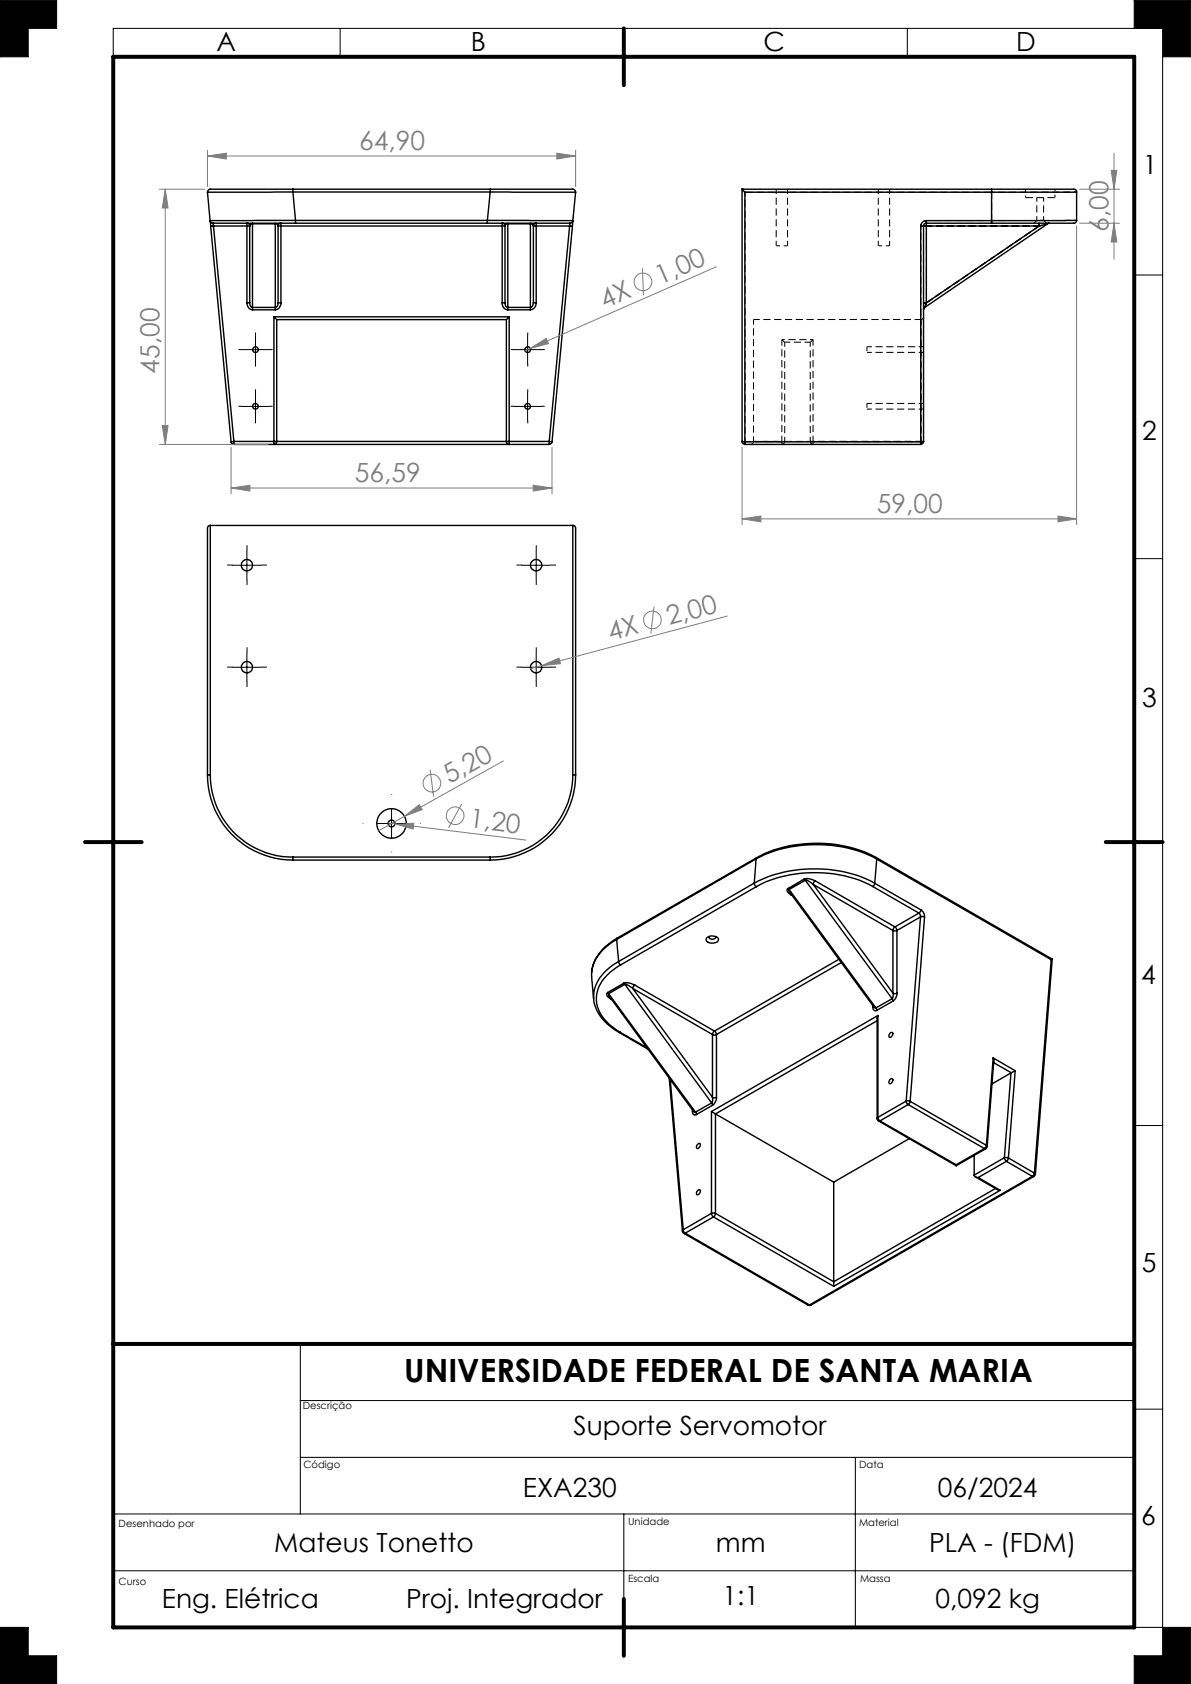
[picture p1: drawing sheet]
<svg xmlns="http://www.w3.org/2000/svg" width="210mm" height="297mm" viewBox="0 0 210 297" stroke-linecap="round" stroke-linejoin="round" font-family="sans-serif">
<g fill="none" stroke="#000" stroke-width=".18">
<path d="M0 0h10v5h-5v5h-5zM20 10v-5h185v287M60 5v5M160 5v5M200 5v-5h10v10h-5M45 59.2v5M93 59.2v5M200 48.5h5M42.5 61.7h5M42.5 71.7h5M45 69.2v5M90.5 61.7h5"/>
<path d="M90.5 71.7h5M93 69.2v5M41 99.7h5M43.5 97.2v5M92 99.7h5M94.5 97.2v5M200 98.5h5M41 117.7h5M43.5 115.2v5M92 117.7h5M94.5 115.2v5M66.5 145.2h5"/>
<path d="M69 142.7v5M200 198.5h5M53 237v30M53 257h147M53 247h147M150.8 257v30M200 248.5h5M20 277h180M20 267h180M110 267v15M0 287h5v5h5v5h-10zM200 287h10v10h-10v-5h5"/>
<path d="M205 292h.1"/>
</g>
<path d="M20 10h180v277h-180zM110 5v10M15 148.5h10M195 148.5h10M20 237h180M110 282v10" fill="none" stroke="#000" stroke-width=".7"/>
<path d="M200 0v5h5v5h5v-10zM205 287v5h-5v5h10v-10zM0 0v10h5v-5h5v-5zM0 287v10h10v-5h-5v-5z" fill-rule="evenodd" fill="#000"/>
<g fill="none" stroke="#000" stroke-width=".25">
<path d="M36.6 33.9l.4 5M37 38.9l.3 .4 .3 .1M37 38.9l.1 1M37.1 39.9l3.6 38M37.6 39.4h14.5M37.6 39.4v.5M37.6 39.9h-.5M37.6 39.9h5.9M37.6 39.9l3.6 38M43.5 39.9v-.5a.36 .36 0 0 1 .4 .1 .36 .36 0 0 1 .1 .4M43.5 39.9h.5M43.5 39.9v13.5"/>
<path d="M44 39.9v13.5M44.5 39.4v.1M44.5 39.5a.43 .43 0 0 0-.5 .4M44.5 39.5h4M44.5 39.5v14.7M48.5 39.5a.43 .43 0 0 1 .5 .4M48.5 39.4v.1M48.5 39.5v14.7M49 39.9a.36 .36 0 0 1 .2-.4 .36 .36 0 0 1 .3-.1v.5M49 39.9h.5M49 39.9v13.5M49.5 39.9h39"/>
<path d="M49.5 39.9v13.5M51.6 33.4v.5M51.6 33.9h-15M51.6 33.4h-9.1a30.4 30.4 0 0 0-5.7 .1l-.2 .4M51.6 33.9h34.8M51.6 33.4h34.8M51.6 33.9l.5 5M52.1 38.9v.5M52.1 38.9h-15.1M52.1 38.9h33.8M52.1 39.4h33.8M85.9 38.9v.5"/>
<path d="M85.9 38.9h15.1M85.9 39.4h14.6M86.4 33.4h9.2a30.4 30.4 0 0 1 5.7 .1l.2 .4M86.4 33.9h15.1M86.4 33.4v.5M86.4 33.9l-.5 5M88.5 39.9v-.5a.36 .36 0 0 1 .4 .1 .36 .36 0 0 1 .1 .4M88.5 39.9h.5M88.5 39.9v13.5M89 39.9v13.5M89.5 39.4v.1M89.5 39.5h-.3l-.2 .4"/>
<path d="M89.5 39.5h4M89.5 39.5v14.7M93.5 39.4v.1M93.5 39.5a.43 .43 0 0 1 .6 .4M93.5 39.5v14.7M94.1 39.9a.36 .36 0 0 1 .1-.4 .36 .36 0 0 1 .3-.1v.5M94.1 39.9h.4M94.1 39.9v13.5M94.5 39.9v13.5M94.5 39.9h5.9M100.4 39.9h.5M100.4 39.9l-3.6 38"/>
<path d="M100.5 39.4l-.1 .5M100.9 39.9l-3.6 38M101 38.9a.48 .48 0 0 1-.5 .5M101 38.9l-.1 1M101.5 33.9l-.5 5M130.8 33.4l.5 .5M130.8 33.4h.1M130.8 33.4h44M130.8 33.4v44.5M131.3 33.9v44M131.3 33.9h43.5M162.3 39.9v38"/>
<path d="M162.8 39.9h-.5M162.8 39.9h.5M162.8 39.9v38M163.3 38.9a1.02 1.02 0 0 0-1 1M163.3 38.9v.5M163.3 39.4a.48 .48 0 0 0-.5 .5M163.3 39.4v.5M163.3 39.4h11.5M163.3 39.9h19.9M163.3 38.9h11.5M163.3 39.9v13.5M174.8 33.4v.5"/>
<path d="M174.8 33.4h14.4a.5 .5 0 0 1 .6 .5M174.8 38.9v.5M174.8 33.9v5M183.2 39.4v.5M183.2 39.9l-19.9 13.5M184.7 39.5l-1.5 .4M184.7 39.5l-21.6 14.7M185 39.4l-.3 .1M189.8 33.9h-15M189.8 38.9h-15M189.8 38.9a.55 .55 0 0 1-.7 .5h-14.3M189.8 33.9v5"/>
<path d="M43.5 53.4h.5M43.5 53.4a1.22 1.22 0 0 0 1 1.2M44 53.4v.1a.63 .63 0 0 0 .5 .7M44.5 54.2v.4M44.5 54.2h4M44.5 54.6h4M48.3 55.9l.5 .5M48.3 55.9h41.5M48.3 55.9v22M48.5 54.2v.4M48.8 56.4h40.5M48.8 56.4v21.5"/>
<path d="M49 53.4a.72 .72 0 0 1-.5 .8M49 53.4h.5M49.5 53.4a1.1 1.1 0 0 1-1 1.2M88.5 53.4h.5M88.5 53.4a1.1 1.1 0 0 0 1 1.2M89 53.4a.7 .7 0 0 0 .5 .8M89.3 56.4v21.5M89.5 54.2v.4M89.5 54.2h4M89.5 54.6h4M89.8 55.9l-.5 .5M89.8 55.9v22"/>
<path d="M93.5 54.2v.4M94.1 53.4a.79 .79 0 0 1-.6 .8M94.1 53.4h.4M94.5 53.4a1.16 1.16 0 0 1-1 1.2M162.8 53.4h.5M163.1 54.2l-.3 .4M163.3 53.4l-.2 .8M40.7 77.9a.48 .48 0 0 0 .5 .5M41.2 77.9v.5M41.2 77.9h-.5M41.2 77.9h7.1M41.2 78.4h55.6"/>
<path d="M48.3 77.9h.5M48.3 77.9v.5a.54 .54 0 0 0 .5-.5M48.8 77.9h40.5M89.3 77.9a.41 .41 0 0 0 .5 .4v-.4M89.3 77.9h.5M89.8 77.9h7M96.8 77.9v.5M96.8 77.9h.5M97.3 77.9l-.1 .3-.4 .2M130.8 77.9h.5M130.8 77.9a.54 .54 0 0 0 .5 .5M131.3 77.9v.5"/>
<path d="M131.3 78.4h31M131.3 77.9h31M162.3 77.9v.5M162.8 77.9h-.5M162.8 77.9a.54 .54 0 0 1-.5 .5M37.1 92.7h-.1a.42 .42 0 0 0-.4 .4v43.6M37.1 92.7v44M37.1 92.7h63.9M101 92.7a.42 .42 0 0 1 .5 .4v43.6M101 92.7v44M36.6 136.7a15 15 0 0 0 15 15M36.6 136.7h.5"/>
<path d="M37.1 136.7a14.5 14.5 0 0 0 14.5 14.5M101 136.7a14.6 14.6 0 0 1-14.6 14.5M101 136.7h.5M101.5 136.7a15 15 0 0 1-15.1 15M51.6 151.2v.5M51.6 151.2h34.8M51.6 151.7h34.8M86.4 151.2v.5M133 155.7a23.9 23.9 0 0 1 20.5-.3l.7 .4M133 155.7v.3l.3 .4M133 155.7l-23.9 13.9M133.3 151.5a23.6 23.6 0 0 1 21.3 0"/>
<path d="M133.3 151.5l-.3 4.2M133.3 151.5l-24.6 14.2M133.3 156.4l-23.9 13.8M133.4 151.3l-.1 .2M133.4 151.3l-24.6 14.1M139 156.7a.58 .58 0 0 0-.2 .6 .58 .58 0 0 0 .5 .4l.2 .1M139 156.7l.1 .2M139.1 156.9l.1 .5 14.9 20.2M139.1 156.9l15.3 20.9M139.5 157.8l.2 .1M139.6 157.8h-.1M141.8 155a2.57 2.57 0 0 1 2 .4"/>
<path d="M141.8 155l.2 .3M141.8 155l-2.8 1.7M142 155.3a1.79 1.79 0 0 1 1.4 .7M142 155.3l15.3 20.8M142 155.3l-2.9 1.6M143.4 156l14 19.2M143.4 156l14 8.1M143.8 155.4l-.3 .2-.1 .4M143.8 155.4l14 8.1M153.9 156.3a22.7 22.7 0 0 0-20.6 .1M153.9 156.3l8.1 4.7M154.2 155.8l-.3 .5"/>
<path d="M154.2 155.8l8.2 4.7M154.5 151.2a23.2 23.2 0 0 0-21.1 .1M154.5 151.2l.1 .3M154.5 151.2l31 18M154.6 151.5l30.7 17.8M154.6 151.5l-.4 4.3M104.8 177.1a8.3 8.3 0 0 0 4.3 5M107.1 175l-.1 .3v.3l.7 .6M107.1 175l.2 .3M107.3 175.3l.1 .4 14.9 20.3M107.3 175.3l15.3 20.8M107.7 176.2l.1 .1"/>
<path d="M107.7 176.2h.1M108.7 165.7a7.4 7.4 0 0 0-4.4 6.5l.4 4M108.7 165.7l.4 3.9M108.8 165.4a8.2 8.2 0 0 0-4.5 6M108.8 165.4l-.1 .3M109.1 169.6v.2l.3 .4M109.1 169.6a7.9 7.9 0 0 0-4.4 5.8l.1 1.7M109.4 170.2a7.8 7.8 0 0 0-4.2 5.1 6 6 0 0 0 2.9 5.9l1.3 .9M110 173.4a2.2 2.2 0 0 1 1.9 .3M110 173.4l.2 .2M110 173.4l-2.9 1.6M110.2 173.6a2.41 2.41 0 0 1 1.4 .7"/>
<path d="M110.2 173.6l15.3 20.9M110.2 173.6l-2.9 1.7M111.6 174.3l14 19.2M111.6 174.3l14 8.2M111.9 173.7l-.2 .3-.1 .3M111.9 173.7l14.1 8.2M124.6 165.4a1.47 1.47 0 0 1 2.1 .2 1.02 1.02 0 0 1-1.4 .7l-.5-.1a.48 .48 0 0 1-.2-.8zM125.1 165.2a.56 .56 0 0 0 .4 .5 .56 .56 0 0 0 .6-.3l.1-.2M147.9 169.2l-21.9 12.7M148.3 169.8l-22 12.7M153.9 177.6a.48 .48 0 0 0 .2 .5 .48 .48 0 0 0 .5 .1M153.9 177.4v.2"/>
<path d="M154 177.5l-.1 .1M154.1 177.6h.1M154.1 177.6l.3 .2M154.4 177.8l.2 .4M154.8 179.1l-.1 .4v17.8M154.8 179.1v18M154.8 179.1l-29.4 16.9M157.3 176.1l.1 .5M157.3 176.1l-2.9 1.7M157.4 175.2l.1 .6-.2 .3M157.4 175.2l.3 .1 .5-.1M157.4 164.1h.8"/>
<path d="M157.4 176.6l-2.8 1.6M157.4 164.1v11.1M157.8 163.5l-.4 .6M157.8 163.5l.4 .6M158.2 175.2a1.73 1.73 0 0 1-.8 1.4M158.2 164.1v11.1M162 161l.2 .1 .1 .6M162 161l-4.2 2.5M162.3 161.7l.5-.1 .2 .1M162.3 161.7l-2.5 32.5M162.3 161.7l-4.1 2.4M162.4 160.5a1.54 1.54 0 0 1 .6 1.2"/>
<path d="M162.4 160.5l-.4 .5M163 161.7l-2.5 32.5M185.3 169.3l-2.9 37.6M185.5 169.2l-.2 .1M185.5 169.2l-2.9 37.9M109.1 182.1h.3M109.1 182.1l5.1 2.9M109.4 182.1l4.6 2.6M118 190.2l2.3 26.9M118.2 190.4l2.3 26.5M122.1 196a.48 .48 0 0 0 .1 .5 .48 .48 0 0 0 .6 .1M122.1 195.7v.3"/>
<path d="M122.2 195.9l-.1 .1M122.3 196l.3 .1M122.3 196h.1M122.6 196.1l.2 .5M125.4 196l.8 .5M125.4 196v18M125.5 194.5l.1 .4M125.5 194.5l-2.9 1.6M125.6 193.5l.1 .6-.2 .4M125.6 193.5l.4 .1 .3-.1M125.6 182.5l.3 .1 .4-.1M125.6 194.9l-2.8 1.7"/>
<path d="M125.6 182.5v11M126 181.9l.2 .1 .1 .5M126 181.9l-.2 .1-.2 .5M126.2 196.5l20.8 12M126.2 196.5v17.5M126.3 193.5a1.88 1.88 0 0 1-.7 1.4M126.3 182.5v11M154.7 197.3l.2 .4M154.7 180l-28.5 16.5M154.8 197.1l.4 .6M154.8 197.1l-.1 .2M154.9 197.7h.3"/>
<path d="M154.9 197.7l13.7 7.9M155.2 197.7l13.4 7.7M157 182.2l.2-.1a.5 .5 0 0 1 .1 .6 .5 .5 0 0 1-.5 .2v-.4zM157 190.4l.2-.2a.5 .5 0 0 1 .1 .6 .5 .5 0 0 1-.5 .3v-.5zM159.8 194.2l.4-.1 .3 .1M159.8 194.2l.1 .4 .2 .2M159.8 194.2l-5 2.9M160.1 194.8l-4.9 2.9M160.1 194.8l13.5 7.8M160.5 194.2l-.4 .6M160.5 194.2l13.4 7.8M175.1 186.6l.1 .5-1.1 15.1"/>
<path d="M175.1 186.6l3.9 2.2M175.1 186.6l-1.2 15.4M175.2 187.4l3.1 1.8M178.3 189.2l-1.2 15M178.3 189.2l-3.4 2M178.3 189.2h.1M179 188.8l-.7 .4M179 188.8l-1.2 15.4M120.3 217.1l.3 .4M120.5 216.9v.2l.3 .4M120.5 216.9l-.2 .2M120.6 217.5l21.9 12.7"/>
<path d="M120.8 217.5h-.2M120.8 217.5l21.9 12.6M122.9 201.9l.4-.3a.5 .5 0 0 1 .1 .6 .5 .5 0 0 1-.6 .3zM123 209.9l.3-.1a.5 .5 0 0 1 .1 .6 .5 .5 0 0 1-.6 .3v-.5zM125.4 214h.8M125.4 214l.2 .5 .2 .1M125.4 214l-4.9 2.9M125.8 214.6l-5 2.9M125.8 214.6l21.2 12.3M126.2 214l-.2 .5-.2 .1M126.2 214l20.8 12.1M147 208.5v17.6"/>
<path d="M160.3 200.8l-13.3 7.7M168.6 205.4v.2M171.8 207.3l.1 .2 .6 .2M171.8 203.8v3.5M172 207.6l4 2.3h.4M172.5 207.7l3.9 2.2M173.6 202.6h.2M173.6 202.6l-5 2.8M173.8 202.6l-5.2 3M173.9 202l-.3 .6M173.9 202l.2 .2M174.1 202.2l-.3 .4"/>
<path d="M175.5 209.6l-28.5 16.5M176.4 209.9l-29.4 17M177.1 204.2h.7M177.1 204.2l.3 .6M177.1 204.2l-5.3 3.1M177.4 204.8l4.6 2.7M177.4 204.8l-4.9 2.9M177.8 204.2l-.4 .6M177.8 204.2l4.6 2.7M182 207.5h.3M182 207.5l-39.3 22.6M182.3 207.5l-39.3 22.7"/>
<path d="M182.4 206.9l-.4 .6M182.4 206.9l.2 .2M182.6 207.1l-.3 .4M142.5 230.2h.5M142.7 230.1l.3 .1M142.7 230.1l-.2 .1M147 226.1v.8"/>
<circle cx="45" cy="71.7" r=".5"/>
<circle cx="45.1" cy="61.7" r=".49"/>
<circle cx="93" cy="71.7" r=".5"/>
<circle cx="93" cy="61.7" r=".48"/>
<circle cx="43.6" cy="99.7" r="1"/>
<circle cx="94.5" cy="99.7" r="1"/>
<circle cx="43.6" cy="117.7" r=".99"/>
<circle cx="94.5" cy="117.7" r=".99"/>
<circle cx="69" cy="145.2" r="2.6"/>
<circle cx="69" cy="145.2" r=".61"/>
</g>
<path d="M174.9 38.9h-11.5M184 38.9h-1.2M136.9 43.4h2M154.9 43.4h2" fill="none" stroke="#000" stroke-width=".18" stroke-dasharray="1.3 .6" stroke-dashoffset=".6" stroke-linecap="butt"/>
<path d="M163.4 39.9v13.5M182.8 34.9v4M184 38.9v-4M163.4 53.4v-13.5M131.4 77.9v-44M138.4 77.9v-17.5M142.9 60.4v17.5M152.9 71.2v1M152.9 61.2v1" fill="none" stroke="#000" stroke-width=".18" stroke-dasharray="1.3 .6" stroke-dashoffset=".5" stroke-linecap="butt"/>
<g fill="none" stroke="#000" stroke-width=".18" stroke-dasharray="1.3 .6" stroke-linecap="butt">
<path d="M162.9 39.9h.5M162.9 39.9h-.5M163.4 39.9h-.5M163.4 39.4v.5M163.4 39.9v-.5M163.4 38.9v.5M174.9 38.9v.5M174.9 33.9v5M174.9 33.4v.5M183.2 39.9l-19.8 13.5M183.2 39.4v.5M183.2 39.9v-.5"/>
<path d="M162.9 53.4h.5M163.4 53.4h-.5M163.4 53.4l19.8-13.5M130.9 77.9h.5M131.4 78.4v-.5M137.9 78.4v-.5M138.4 77.9h-.5M142.9 77.9h.5M143.4 78.4v-.5M162.4 78.4v-.5M162.4 77.9v.5M162.9 77.9h-.5"/>
</g>
<path d="M163.4 39.9h19.8M183.2 39.9h-19.8M137.9 59.9v18M162.4 56.4h-29.5M137.9 77.9h-6.5M143.4 77.9v-18M162.4 77.9h-29.5" fill="none" stroke="#000" stroke-width=".18" stroke-dasharray="1.3 .6" stroke-dashoffset=".2" stroke-linecap="butt"/>
<g fill="none" stroke="#000" stroke-width=".18" stroke-dasharray="1.3 .6" stroke-dashoffset=".4" stroke-linecap="butt">
<path d="M136.9 33.4v10M154.9 33.4v10M182.8 38.9l-.5 .5M184.5 39.4l-.5-.5M138.9 43.4v-10M156.9 43.4v-10M162.4 56.4v21.5M162.9 55.9a.5 .5 0 0 1-.5 .5M163.1 54.2l.3-.8M163.4 53.4l-.3 .8M132.4 78.4a.5 .5 0 0 0 .5-.5M132.9 77.9v-21.5"/>
<path d="M138.4 77.9l-.2 .3-.3 .2M142.9 77.9h19.5M142.9 77.9a.5 .5 0 0 0 .5 .5M152.9 72.2h10M152.9 62.2h10M162.4 77.9v-21.5M162.9 71.2h-10M162.9 61.2h-10"/>
</g>
<path d="M162.4 39.9a1 1 0 0 1 1-1M174.9 33.9h15M180.8 33.4v1.5M183.2 39.9l1.5-.5M184.7 39.4l-1.5 .5M186 34.9v-1.5M189.9 38.9h-15" fill="none" stroke="#000" stroke-width=".18" stroke-dasharray="1.3 .6" stroke-dashoffset=".8" stroke-linecap="butt"/>
<path d="M180.8 34.9h5.2" fill="none" stroke="#000" stroke-width=".18" stroke-dasharray="1.3 .6" stroke-dashoffset="-.1" stroke-linecap="butt"/>
<path d="M162.4 39.9v38M143.4 59.9h-5.5M132.9 77.9h5.5M162.4 77.9h-19" fill="none" stroke="#000" stroke-width=".18" stroke-dasharray="1.3 .6" stroke-dashoffset=".7" stroke-linecap="butt"/>
<path d="M138.4 60.4l-.5-.5M138.4 60.4h4.5M142.9 60.4l.5-.5" fill="none" stroke="#000" stroke-width=".18" stroke-dasharray="1.3 .6" stroke-dashoffset=".3" stroke-linecap="butt"/>
<path d="M131.4 33.9h43.5" fill="none" stroke="#000" stroke-width=".18" stroke-dasharray="1.3 .6" stroke-dashoffset="-.2" stroke-linecap="butt"/>
<g fill="none" stroke="#808080" stroke-width=".18">
<path d="M28.1 33.4h8M29.1 33.4l.5 3.3h-1zM29.1 33.4v45M36.6 27.5l3.3-.5v1zM36.6 26.5v6.4M36.6 27.5h64.9M98.2 27l3.3 .5-3.3 .5zM101.5 26.5v6.4M189.8 39.9v52.6M190.4 33.4h7M190.4 39.4h7M195.9 30.1h1l-.5 3.3z"/>
<path d="M196.4 27v18.7M196.4 39.4l.5 3.3h-1zM113.3 47.3l.2 4.8M126.3 47.1l-32.8 14.4M28.1 78.4h19.2M28.6 75.1h1l-.5 3.3zM40.7 78.9v8.2M93.5 61.5l2.8-1.8 .4 .9zM93.5 61.5l-.9 .4M97.3 78.9v8.2M130.8 78.9v13.6M40.7 86.1l3.4-.5v1z"/>
<path d="M40.7 86.1h56.6M94 85.6l3.3 .5-3.3 .5zM130.8 91.5l3.4-.5v1zM130.8 91.5h59M186.5 91l3.3 .5-3.3 .5zM95.5 117.4l3.1-1.3 .2 .9zM95.5 117.4l-1.9 .5M115.3 107l-.5 4.7M128.2 108.7l-32.7 8.7M75.8 135.7l.6 4.8M88.8 134.2l-17.5 9.8M68.4 145.2l1.2 .1"/>
<path d="M69.6 145.3l3.4-.1-.2 1zM69.6 145.3l23.1 2.9M71.3 144l2.6-2.1 .5 .9zM71.3 144l-4.5 2.5M81.4 141.8l-2.3 4.2"/>
<circle cx="113.4" cy="49.7" r="1.56"/>
<circle cx="115" cy="109.3" r="1.55"/>
<circle cx="76.2" cy="138.1" r="1.55"/>
<circle cx="80.3" cy="143.9" r="1.56"/>
</g>
<g fill="none" stroke="#000" stroke-width=".18" stroke-dasharray="15.2 1.3 1.3 1.3" stroke-linecap="butt">
<path d="M45.1 59.2v-.5M93.1 59.2v-.5M42.6 61.7h-.5M42.6 71.7h-.5M45.1 64.2v.5M45.1 69.2v-.5M45.1 74.2v.5M47.6 61.7h.5M47.6 71.7h.5M90.6 71.7h-.5M90.6 61.7h-.5M93.1 69.2v-.5"/>
<path d="M93.1 74.2v.5M93.1 64.2v.5M95.6 71.7h.5M95.6 61.7h.5M41.1 99.7h-1M43.6 97.2v-1M46.1 99.7h1M92.1 99.7h-1M94.6 97.2v-1M97.1 99.7h1M41.1 117.7h-1M43.6 102.2v1"/>
<path d="M43.6 115.2v-1M46.1 117.7h1M92.1 117.7h-1M94.6 115.2v-1M94.6 102.2v1M97.1 117.7h1M43.6 120.2v1M94.6 120.2v1M64.1 145.2h-.1M69.1 140.2v-.1M69.1 150.2v.1M74.1 145.2h.1"/>
</g>
<g fill="#808080">
<path d="M95.5 117.4l3.1-1.3 .2 .9z"/>
<path d="M93.5 61.5l2.8-1.8 .4 .9z"/>
<path d="M71.3 144l2.6-2.1 .5 .9z"/>
<path d="M69.6 145.3l3.4-.1-.2 1z"/>
<path d="M98.2 27l3.3 .5-3.3 .5zM36.6 27.5l3.3-.5v1zM186.5 91l3.3 .5-3.3 .5zM130.8 91.5l3.4-.5v1z"/>
<path d="M94 85.6l3.3 .5-3.3 .5zM40.7 86.1l3.4-.5v1z"/>
<path d="M29.1 33.4l.5 3.3h-1zM28.6 75.1h1l-.5 3.3zM195.9 30.1h1l-.5 3.3zM196.4 39.4l.5 3.3h-1z"/>
</g>
<text font-size="5.6" x="71.3" y="243.8">UNIVERSIDADE FEDERAL DE SANTA MARIA</text>
<g font-size="4.7">
<text x="38.1" y="9">A</text>
<text x="83" y="9">B</text>
<text x="134.6" y="9">C</text>
<text x="179.1" y="9">D</text>
<text x="201.5" y="30.7">1</text>
<text x="201.4" y="77.7">2</text>
<text x="201.4" y="124.7">3</text>
<text x="201.2" y="173.6">4</text>
<text x="201.4" y="224.3">5</text>
<text x="101.1" y="253">Suporte Servomotor</text>
<text x="92.2" y="264.1">EXA230</text>
<text x="165.4" y="264.1">06/2024</text>
<text x="201.2" y="268.9">6</text>
<text x="48.4" y="273.7">Mateus Tonetto</text>
<text x="126.2" y="273.7">mm</text>
<text x="163.9" y="273.7">PLA - (FDM)</text>
<text x="28.5" y="283.5">Eng. Elétrica</text>
<text x="71.6" y="283.5">Proj. Integrador</text>
<text x="127.4" y="283.1">1:1</text>
<text x="164.9" y="283.5">0,092 kg</text>
</g>
<g font-size="4.7" fill="#808080">
<text x="63.3" y="26.5">64,90</text>
<text x="195.4" y="40.9" transform="rotate(-90 195.4 40.9)">6,00</text>
<text x="116.4" y="50.2" transform="rotate(-24 116.4 50.2)">1,00</text>
<text x="106.6" y="54.5" transform="rotate(-24 106.6 54.5)">4X</text>
<text x="28.1" y="65.9" transform="rotate(-90 28.1 65.9)">45,00</text>
<text x="62.5" y="85.1">56,59</text>
<text x="154.6" y="90.5">59,00</text>
<text x="107.6" y="113.1" transform="rotate(-15 107.6 113.1)">4X</text>
<text x="118" y="110.3" transform="rotate(-15 118 110.3)">2,00</text>
<text x="79.2" y="138.4" transform="rotate(-29 79.2 138.4)">5,20</text>
<text x="82.6" y="145.9" transform="rotate(7 82.6 145.9)">1,20</text>
</g>
<g font-size="1.8">
<text x="53.4" y="248.6">Descrição</text>
<text x="53.5" y="259">Código</text>
<text x="151.5" y="258.9">Data</text>
<text x="20.9" y="269.3">Desenhado por</text>
<text x="110.7" y="269">Unidade</text>
<text x="151.5" y="269.2">Material</text>
<text x="20.9" y="279.6">Curso</text>
<text x="110.7" y="279">Escala</text>
<text x="151.6" y="279">Massa</text>
</g>
</svg>
